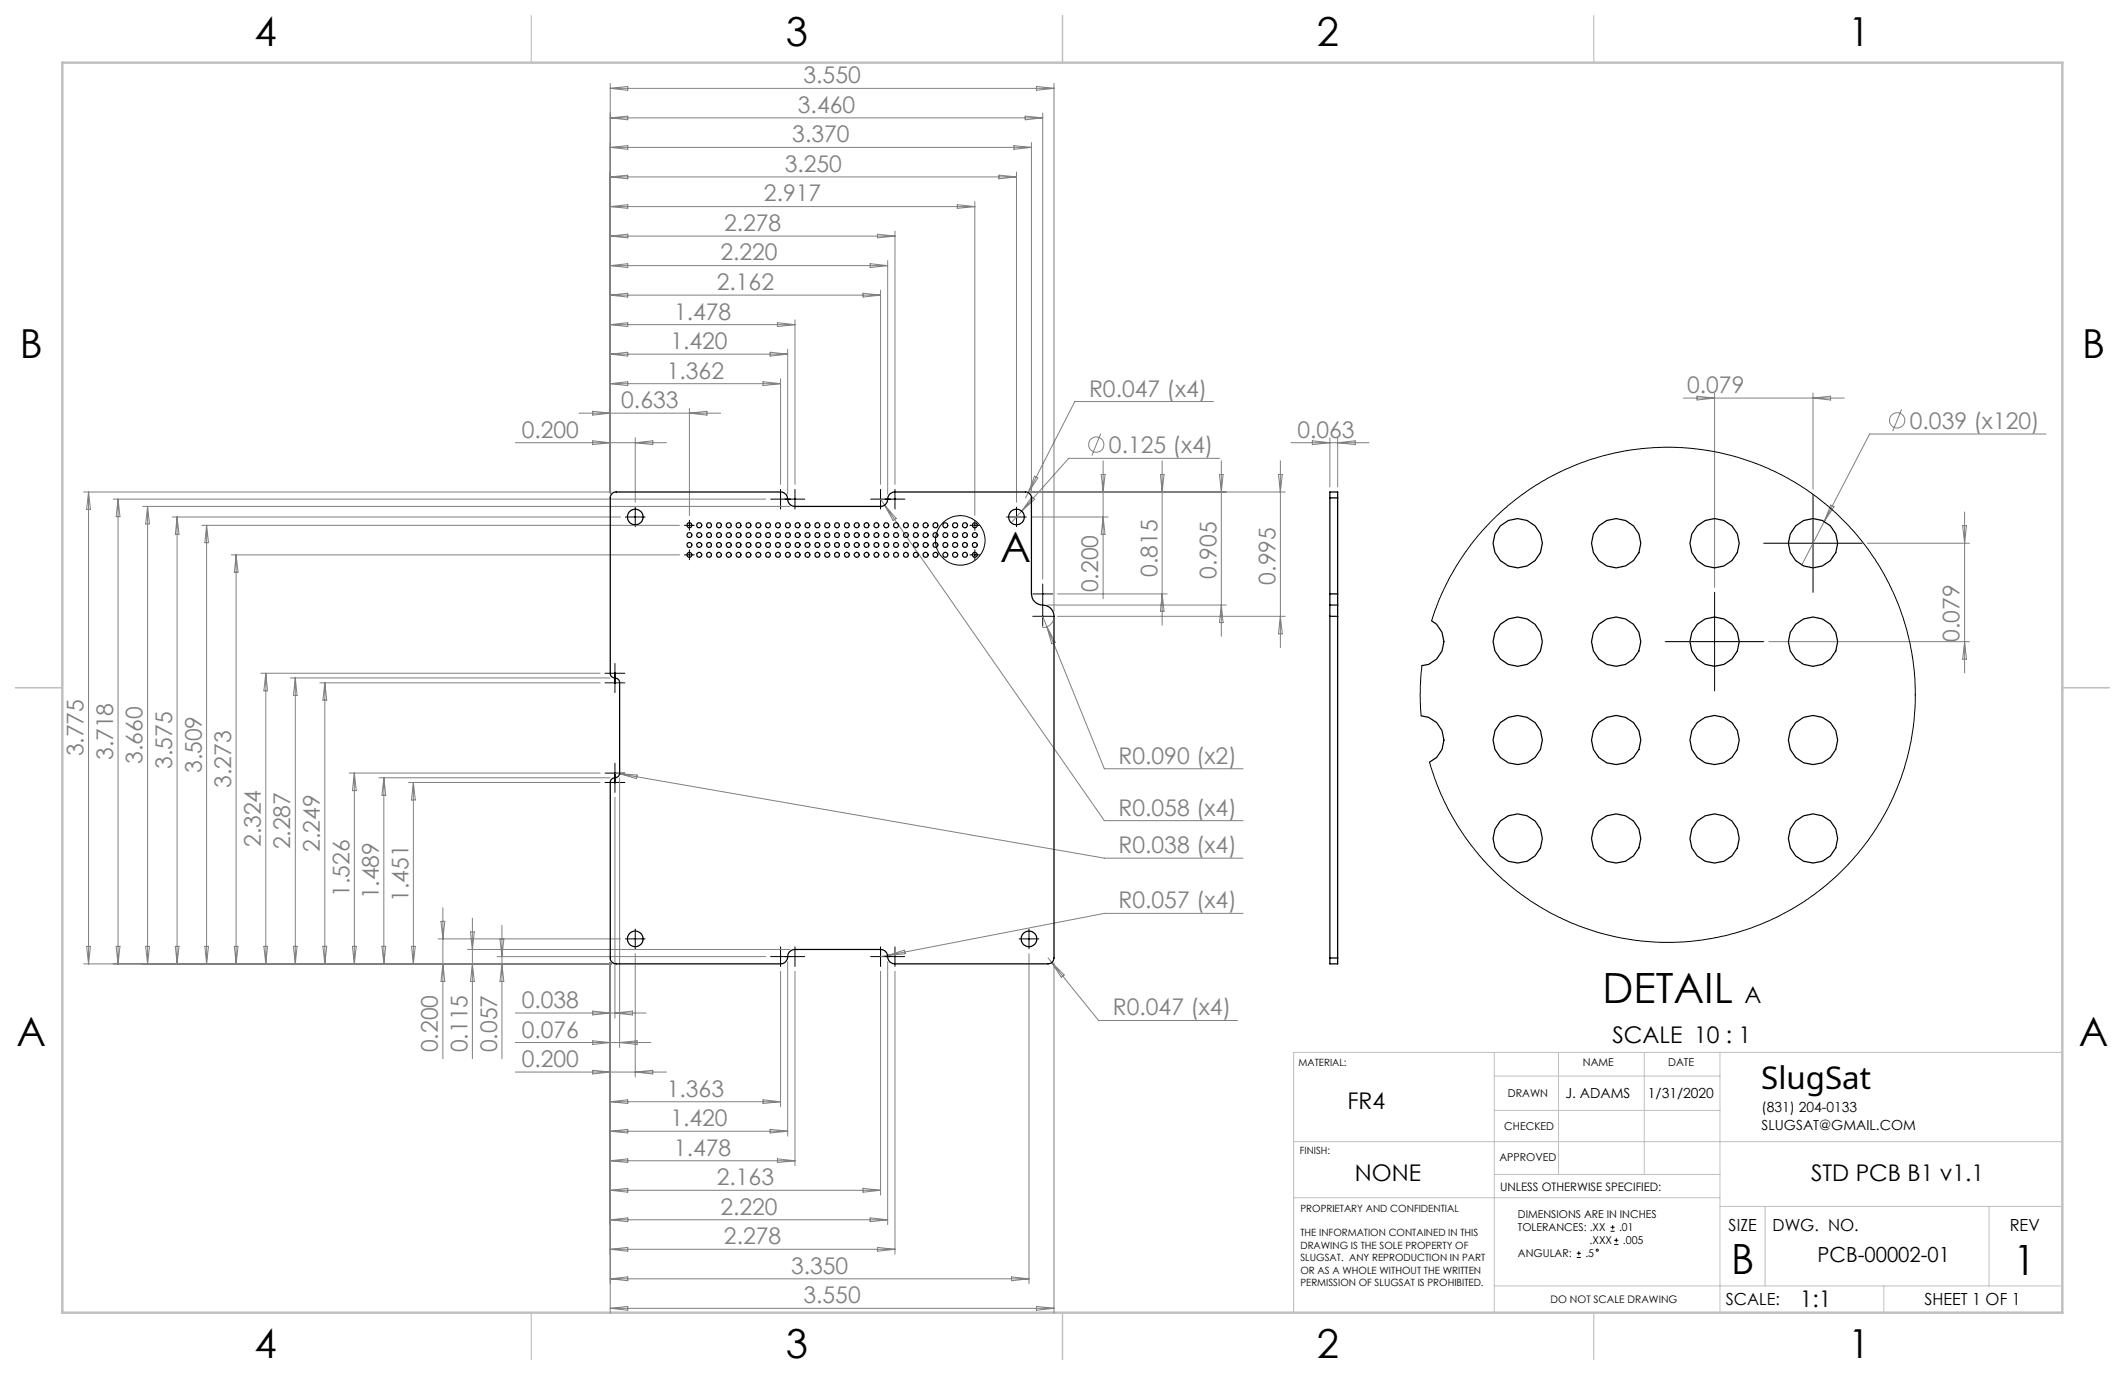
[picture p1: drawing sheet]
<svg xmlns="http://www.w3.org/2000/svg" width="432mm" height="279mm" viewBox="0 0 432 279" stroke-linecap="round" stroke-linejoin="round" font-family="sans-serif">
<g fill="none" stroke="#808080" stroke-width=".2">
<path d="M124 17v83.2M124 18l3.6-.4v.7zM124 18h90.2M210.6 17.6l3.6 .4-3.6 .3zM214.2 17v107.2M124 24l3.6-.4v.7zM124 30l3.6-.4v.7zM124 35.9l3.6-.3v.7zM124 35.9h82.6M124 30h85.6M124 24h87.9M203 35.6l3.6 .3-3.6 .4z"/>
<path d="M206 29.6l3.6 .4-3.6 .3zM206.6 35v67.1M208.3 23.6l3.6 .4-3.6 .3zM209.6 29v71.2M211.9 23v94.7M124 42l3.6-.4v.7zM124 48l3.6-.4v.7zM124 54l3.6-.4v.8zM124 60l3.6-.4v.8zM124 60h54.9M124 54h56.4M124 48h57.9"/>
<path d="M124 42h74.1M175.4 59.6l3.5 .4-3.5 .4zM176.8 53.6l3.6 .4-3.6 .4zM178.3 47.6l3.6 .4-3.6 .3zM178.9 58.9v39.5M180.4 53v47.4M181.9 47v51.4M194.5 41.6l3.6 .4-3.6 .3zM198.1 41v63.7M124 66l3.6-.4v.8zM124 72l3.6-.4v.8zM124 78l3.6-.4v.8z"/>
<path d="M124 78h34.6M124 72h36.1M124 66h37.5M155 77.6l3.6 .4-3.6 .4zM156.5 71.6l3.6 .4-3.6 .4zM158 65.6l3.5 .4-3.5 .4zM158.6 77v21.4M160.1 71v29.4M161.5 65v33.4M348.4 79.9v39.5M368.4 79.9v19.5M17 100h107.2"/>
<path d="M18 100v95.9M18 100l.4 3.5h-.8zM104.7 90h30.7M117.7 84h28.7M120.4 83.6l3.6 .4-3.6 .3zM120.4 89.6l3.6 .4-3.6 .3zM129.1 89v13.1M129.1 90l3.5-.4v.7zM140.1 83v21.7M140.1 84l3.6-.4v.7zM209.4 100h51.8M210.2 96.8l.7 .3-1.9 3z"/>
<path d="M223.7 88.1l-1.8 4.5M223.8 96.4h.7l-.3 3.6zM224.2 93.6v28.1M235.8 96.4h.7l-.4 3.6zM236.1 93.6v33.4M246.6 81.6h-28.2l-9.4 18.5M247.8 96.4h.7l-.3 3.6zM247.8 93.1h-30.6l-11.7 13.1M248.2 93.6v35.7M259.8 96.4h.8l-.4 3.6zM260.2 93.6v38M262.3 90h15.9"/>
<path d="M266.7 89.6l3.5 .4-3.5 .3zM270.2 89v10M271.8 89v10M271.8 90l3.6-.4v.7zM342.1 80.9h32.7M344.8 80.5l3.6 .4-3.6 .4zM368.4 80.9l3.6-.4v.8zM386.4 83.2l-1.8 4.4M415.7 88.2h-35.8l-13.8 26.6M23 101.4h132.6M24 101.4v94.5M24 101.4l.4 3.6h-.8z"/>
<path d="M29 102.9h131.5M30 102.9v93M30 102.9l.4 3.6h-.8zM35 105.1h91.1M36 105.1v90.8M36 105.1l.4 3.5h-.8zM41 106.8h97.1M42 106.8v89.1M42 106.8l.4 3.5h-.8zM47 112.7h91.1M48 112.7v83.2M48 112.7l.4 3.6h-.8z"/>
<path d="M178.9 101.4l.8 1.2M179.7 102.6l44.7 64.2h28.2M179.7 102.6l2.4 2.7-.6 .5zM209 100.1l-.6 1.1M209.5 105.1h15.7M209.7 101l.6 .5-2.7 2.4zM224.2 105.1l.3 3.5h-.7zM372 102.6l.7 .4-2 2.9zM379.4 110.4h20.8M398.8 106.8h.8l-.4 3.6zM399.2 104v32.7M53 136.8h69"/>
<path d="M54 136.8v59.1M54 136.8l.4 3.6h-.8zM59 137.8h65M60 137.8v58.1M60 137.8l.4 3.5h-.8zM65 138.7h57M66 138.7v57.2M66 138.7l.4 3.6h-.8zM211.9 125.2l.8 2.2M212.7 127.4l11.7 28.8h28.2M212.7 127.4l1.7 3.1-.7 .3zM212.9 122.9h36.3"/>
<path d="M214 126.2a2.21 2.21 0 0 1-2.2 1.3M214.9 125.2h46.3M214.9 120.7h22.3M236.1 120.7l.4 3.5h-.7zM248.2 122.9l.3 3.6h-.7zM260.2 125.2l.4 3.6h-.8zM359.4 130.4h40.8M399.2 130.4l.4 3.5h-.8zM71 157.1h51M72 157.1v38.8M72 157.1l.4 3.6h-.8zM77 158h47"/>
<path d="M78 158v37.9M78 158l.4 3.6h-.8zM83 159h39M84 159v36.9M84 159l.4 3.6h-.8zM125 157.1l.9 .1M125.9 158.1v54.8M125.9 157.2l98.5 17.2h28.2M125.9 157.2l3.6 .3-.2 .7zM125 162v44.9M17 195.9h107.2M17.6 192.3h.8l-.4 3.6z"/>
<path d="M23.6 192.3h.8l-.4 3.6zM29.6 192.3h.8l-.4 3.6zM35.6 192.3h.8l-.4 3.6zM41.6 192.3h.8l-.4 3.6zM47.6 192.3h.8l-.4 3.6zM53.6 192.3h.8l-.4 3.6zM59.6 192.3h.8l-.4 3.6zM65.6 192.3h.8l-.4 3.6zM71.6 192.3h.8l-.4 3.6zM77.6 192.3h.8l-.4 3.6zM83.6 192.3h.8l-.4 3.6zM89 190.8h37.1"/>
<path d="M89.6 187.2h.8l-.4 3.6zM90 195.9l.4 3.5h-.8zM90 184.4v30.7M95 192.9h65.5M95.6 189.4h.8l-.4 3.5zM96 195.9l.4 3.5h-.8zM96 186.6v28.5M101 194.4h54.6M101.6 190.9h.8l-.4 3.5zM102 188v27.1M102 195.9l.4 3.5h-.8zM124 195.7v71.1"/>
<path d="M129.1 193.8v25.1M158.6 197.4v27.5M160.1 195.4v35.5M161.5 197.4v39.5M178.9 197.4v45.5M180.4 195.4v53.4M180.4 194.1l-1.5 .3M180.4 194.1l3.4-1 .1 .7zM181.9 197.4v57.4M209.1 193.8v67M213 194.7l10.2 12.7h28.3M213.7 195.6l2.6 2.5-.6 .5z"/>
<path d="M214.2 195.7v71.1M252.6 185.6h-28.2l-44 8.5M104.7 205.8h26.6M104.7 211.8h27.6M104.7 217.8h30.7M120.4 205.5l3.6 .3-3.6 .4zM120.4 211.5l3.6 .3-3.6 .4zM120.4 217.5l3.6 .3-3.6 .4zM125 205.8l3.5-.3v.7zM125.9 211.8l3.6-.3v.7zM129.1 217.8l3.5-.3v.7zM124 223.9h34.6"/>
<path d="M124 223.9l3.6-.4v.7zM124 229.9l3.6-.4v.7zM124 235.9l3.6-.4v.7zM124 229.9h36.1M124 235.9h37.5M155 223.5l3.6 .4-3.6 .3zM156.5 229.5l3.6 .4-3.6 .3zM158 235.5l3.5 .4-3.5 .3zM124 241.9l3.6-.4v.8zM124 247.9l3.6-.4v.7zM124 253.9l3.6-.4v.7zM124 259.9l3.6-.4v.7z"/>
<path d="M124 241.9h54.9M124 247.9h56.4M124 253.9h57.9M124 259.9h85.1M175.4 241.5l3.5 .4-3.5 .4zM176.8 247.5l3.6 .4-3.6 .3zM178.3 253.5l3.6 .4-3.6 .3zM205.5 259.5l3.6 .4-3.6 .3zM124 265.9l3.6-.4v.7zM124 265.9h90.2M210.6 265.5l3.6 .4-3.6 .3z"/>
<circle cx="222.8" cy="90.3" r="1.55"/>
<circle cx="385.5" cy="85.4" r="1.56"/>
</g>
<g fill="none" stroke="#000" stroke-width=".2">
<path d="M158.6 99.4v4M161.5 99.4v4M178.9 99.4v4M181.9 99.4v4M127.1 105.1h4M129.1 103v4M139.1 112.7h2M139.1 106.8h2M140.1 105.7v2M140.1 111.7v2M156.6 101.4h6.9M176.9 101.4h7"/>
<path d="M197.1 112.7h2M197.1 106.8h2M198.1 105.7v2M198.1 111.7v2M204.5 105.1h4.1M206.6 103v4M211.9 118.7v4M358.4 110.4h20M368.4 100.4v20M122.9 138.7h4.1M122.9 136.8h4.1M125 134.8v5.9"/>
<path d="M209.9 120.7h4M209.9 125.2h4M211.9 123.2v4M288.9 135.3l-.3 5.8 .2 4.4M290.9 126.2l2.1-5.6 1.8-3.6 1.9-3.1 2.2-3.3 2.3-2.8 2.8-2.9 2.4-2.1 2.8-2.2 2.9-2 2.8-1.6 3.2-1.6 3.3-1.4 3.4-1.1 3.5-.9 3.5-.6 6.3-.5h3.6l4 .4 3.5 .6 3.9 1 6.3 2.4 2.9 1.3 3.5 2 3.3 2.3 2.1 1.7 4.5 4.3 3.2 3.8 1.6 2.2a50.3 50.3 0 0 1-20.3 73.9 50.3 50.3 0 0 1-69.7-31.9M338.4 130.4h20M348.4 120.4v20M122.9 157.1h4.1M122.9 159h4.1M125 155.1v5.9M127.1 190.8h4M129.1 188.8v4"/>
<path d="M156.6 194.4h6.9M158.6 192.4v4M161.5 192.4v4M176.9 194.4h6.9M178.9 192.4v4M181.9 192.4v4M207.1 190.8h4M209.1 188.8v4M320.4 255.5h.8M320.4 254.7h.8M320.8 254.2v.9M327.3 250.2h.8"/>
<path d="M327.3 249.4h.8M327.7 249v.8M328 252.9h.9M328 252h.9M328.4 251.6v.8"/>
<circle cx="195.1" cy="109.8" r="5"/>
<circle cx="324.5" cy="254" r=".22"/>
</g>
<g fill="none" stroke="#c0c0c0" stroke-width=".2">
<path d="M303.6 213.9v52.7M303.6 218.7h45.9M316.7 213.9v24.8M334.1 213.9v24.8M349.5 213.9v52.8M419.1 213.9h-156.2v52.8M262.9 232h156.2M303.6 238.7h45.9M303.6 225.6h45.9M262.9 243.4h86.6M349.5 245.1h69.2M358.7 245.1v16.2"/>
<path d="M404.2 245.1v16.2M303.6 261.3h115.1M382.8 261.3v5.4"/>
</g>
<path d="M108 3.2v9.5M215.9 3.2v9.5M323.8 3.2v9.5M3.1 139.7h9.6M419.1 139.7h9.5M108 266.7v9.6M215.9 266.7v9.6M323.8 266.7v9.6" fill="none" stroke="#c0c0c0" stroke-width=".25"/>
<path d="M12.7 12.7h406.4v254h-406.4z" fill="none" stroke="#c0c0c0" stroke-width=".5"/>
<g fill="none" stroke="#000" stroke-width=".25">
<path d="M124.4 100.3l.6-.3h33.6a1.53 1.53 0 0 1 1.5 1.7l.4 .8 .5 .3 .5 .1h17.4a1.53 1.53 0 0 0 1.5-1.8l.4-.7 .8-.4h26.8a1.2 1.2 0 0 1 1.2 1.2v19.5a2.44 2.44 0 0 0 2.7 2.3 2.23 2.23 0 0 1 1.9 2.2v69.5a1.2 1.2 0 0 1-1.2 1.2h-31.1a1.53 1.53 0 0 1-1.6-1.8l-.2-.5-.4-.4-.8-.3h-17.4a1.53 1.53 0 0 0-1.5 1.8l-.6 .9-.8 .3h-33.4a1.2 1.2 0 0 1-1.2-1.2v-35.7a1.16 1.16 0 0 1 1.3-1l.5-.4 .1-.3v-18.6a1.15 1.15 0 0 0-1.3-1l-.5-.4-.1-.3v-36.1zM270.2 101.2v-1.2h1.6v1.2M270.2 101.2v19.5M270.2 101.2h1.6M271.8 101.2v19.5M270.2 122.9v2.3M270.2 120.7v2.2M270.2 125.2h1.6M270.2 125.2v69.5M270.2 122.9h1.6M270.2 120.7h1.6M271.8 122.9v2.3"/>
<path d="M271.8 120.7v2.2M271.8 125.2v69.5M290.9 126.2a4.9 4.9 0 0 1 2.4 5.2 4.9 4.9 0 0 1-4.4 3.9M288.8 145.5a4.9 4.9 0 0 1 4.5 4 4.9 4.9 0 0 1-2.8 5.4M270.2 194.7v1.2h1.6v-1.2M270.2 194.7h1.6"/>
<circle cx="129.1" cy="105.1" r="1.59"/>
<circle cx="140.1" cy="106.7" r=".51"/>
<circle cx="140.1" cy="110.7" r=".5"/>
<circle cx="140.1" cy="112.7" r=".5"/>
<circle cx="140.1" cy="108.7" r=".5"/>
<circle cx="142.1" cy="106.7" r=".52"/>
<circle cx="142.1" cy="112.8" r=".51"/>
<circle cx="142.1" cy="110.7" r=".51"/>
<circle cx="142.1" cy="108.7" r=".51"/>
<circle cx="144.1" cy="106.7" r=".5"/>
<circle cx="144.1" cy="110.7" r=".5"/>
<circle cx="144.1" cy="112.8" r=".5"/>
<circle cx="144.1" cy="108.7" r=".5"/>
<circle cx="146.1" cy="106.7" r=".51"/>
<circle cx="146.1" cy="110.7" r=".5"/>
<circle cx="146.1" cy="112.7" r=".5"/>
<circle cx="146.1" cy="108.7" r=".5"/>
<circle cx="148.1" cy="106.7" r=".51"/>
<circle cx="148.1" cy="110.7" r=".5"/>
<circle cx="148.1" cy="112.7" r=".5"/>
<circle cx="148.1" cy="108.7" r=".5"/>
<circle cx="150.1" cy="106.7" r=".5"/>
<circle cx="150.1" cy="110.7" r=".5"/>
<circle cx="150.1" cy="112.8" r=".5"/>
<circle cx="150.1" cy="108.7" r=".5"/>
<circle cx="152.1" cy="106.7" r=".5"/>
<circle cx="152.1" cy="110.7" r=".5"/>
<circle cx="152.1" cy="112.8" r=".5"/>
<circle cx="152.1" cy="108.7" r=".5"/>
<circle cx="154.1" cy="106.7" r=".51"/>
<circle cx="154.1" cy="112.7" r=".5"/>
<circle cx="154.1" cy="110.7" r=".5"/>
<circle cx="154.1" cy="108.7" r=".5"/>
<circle cx="156.1" cy="106.7" r=".5"/>
<circle cx="156.1" cy="112.8" r=".5"/>
<circle cx="156.1" cy="110.7" r=".5"/>
<circle cx="156.1" cy="108.7" r=".5"/>
<circle cx="158.1" cy="106.7" r=".5"/>
<circle cx="158.1" cy="112.8" r=".5"/>
<circle cx="158.1" cy="110.7" r=".5"/>
<circle cx="158.1" cy="108.7" r=".5"/>
<circle cx="160.1" cy="106.7" r=".51"/>
<circle cx="160.1" cy="112.7" r=".5"/>
<circle cx="160.1" cy="110.7" r=".5"/>
<circle cx="160.1" cy="108.7" r=".5"/>
<circle cx="162.1" cy="106.7" r=".52"/>
<circle cx="162.1" cy="110.7" r=".51"/>
<circle cx="162.1" cy="112.8" r=".51"/>
<circle cx="162.1" cy="108.7" r=".51"/>
<circle cx="164.1" cy="106.7" r=".5"/>
<circle cx="164.1" cy="110.7" r=".5"/>
<circle cx="164.1" cy="112.8" r=".5"/>
<circle cx="164.1" cy="108.7" r=".5"/>
<circle cx="166.1" cy="106.7" r=".51"/>
<circle cx="166.1" cy="110.7" r=".5"/>
<circle cx="166.1" cy="112.7" r=".5"/>
<circle cx="166.1" cy="108.7" r=".5"/>
<circle cx="168.1" cy="106.7" r=".52"/>
<circle cx="168.1" cy="110.7" r=".51"/>
<circle cx="168.1" cy="112.8" r=".51"/>
<circle cx="168.1" cy="108.7" r=".51"/>
<circle cx="170.1" cy="106.7" r=".5"/>
<circle cx="170.1" cy="112.8" r=".5"/>
<circle cx="170.1" cy="110.7" r=".5"/>
<circle cx="170.1" cy="108.7" r=".5"/>
<circle cx="172.1" cy="106.7" r=".51"/>
<circle cx="172.1" cy="110.7" r=".5"/>
<circle cx="172.1" cy="112.7" r=".5"/>
<circle cx="172.1" cy="108.7" r=".5"/>
<circle cx="174.1" cy="106.7" r=".51"/>
<circle cx="174.1" cy="112.7" r=".5"/>
<circle cx="174.1" cy="110.7" r=".5"/>
<circle cx="174.1" cy="108.7" r=".5"/>
<circle cx="176.1" cy="106.7" r=".5"/>
<circle cx="176.1" cy="112.8" r=".5"/>
<circle cx="176.1" cy="110.7" r=".5"/>
<circle cx="176.1" cy="108.7" r=".5"/>
<circle cx="178.1" cy="106.7" r=".5"/>
<circle cx="178.1" cy="110.7" r=".5"/>
<circle cx="178.1" cy="112.8" r=".5"/>
<circle cx="178.1" cy="108.7" r=".5"/>
<circle cx="180.1" cy="106.7" r=".51"/>
<circle cx="180.1" cy="112.7" r=".5"/>
<circle cx="180.1" cy="110.7" r=".5"/>
<circle cx="180.1" cy="108.7" r=".5"/>
<circle cx="182.1" cy="106.7" r=".52"/>
<circle cx="182.1" cy="112.8" r=".51"/>
<circle cx="182.1" cy="110.7" r=".51"/>
<circle cx="182.1" cy="108.7" r=".51"/>
<circle cx="184.1" cy="106.7" r=".5"/>
<circle cx="184.1" cy="112.8" r=".5"/>
<circle cx="184.1" cy="110.7" r=".5"/>
<circle cx="184.1" cy="108.7" r=".5"/>
<circle cx="186.1" cy="106.7" r=".51"/>
<circle cx="186.1" cy="110.7" r=".5"/>
<circle cx="186.1" cy="112.7" r=".5"/>
<circle cx="186.1" cy="108.7" r=".5"/>
<circle cx="188.1" cy="106.7" r=".52"/>
<circle cx="188.1" cy="112.8" r=".51"/>
<circle cx="188.1" cy="110.7" r=".51"/>
<circle cx="188.1" cy="108.7" r=".51"/>
<circle cx="190.1" cy="106.7" r=".5"/>
<circle cx="190.1" cy="112.8" r=".5"/>
<circle cx="190.1" cy="110.7" r=".5"/>
<circle cx="190.1" cy="108.7" r=".5"/>
<circle cx="192.1" cy="106.7" r=".51"/>
<circle cx="192.1" cy="110.7" r=".5"/>
<circle cx="192.1" cy="112.7" r=".5"/>
<circle cx="192.1" cy="108.7" r=".5"/>
<circle cx="194.1" cy="106.7" r=".52"/>
<circle cx="194.1" cy="110.7" r=".51"/>
<circle cx="194.1" cy="112.8" r=".51"/>
<circle cx="194.1" cy="108.7" r=".51"/>
<circle cx="196.1" cy="106.7" r=".5"/>
<circle cx="196.1" cy="112.8" r=".5"/>
<circle cx="196.1" cy="110.7" r=".5"/>
<circle cx="196.1" cy="108.7" r=".5"/>
<circle cx="198.1" cy="106.7" r=".51"/>
<circle cx="198.1" cy="112.7" r=".5"/>
<circle cx="198.1" cy="110.7" r=".5"/>
<circle cx="198.1" cy="108.7" r=".5"/>
<circle cx="206.5" cy="105.1" r="1.59"/>
<circle cx="308.4" cy="110.4" r="5"/>
<circle cx="328.4" cy="110.4" r="5"/>
<circle cx="348.4" cy="110.4" r="5"/>
<circle cx="368.4" cy="110.4" r="5"/>
<circle cx="308.4" cy="130.4" r="5"/>
<circle cx="328.4" cy="130.4" r="5"/>
<circle cx="348.4" cy="130.4" r="5"/>
<circle cx="368.4" cy="130.4" r="5"/>
<circle cx="308.4" cy="150.4" r="5"/>
<circle cx="328.4" cy="150.4" r="5"/>
<circle cx="348.4" cy="150.4" r="5"/>
<circle cx="368.4" cy="150.4" r="5"/>
<circle cx="308.4" cy="170.4" r="5"/>
<circle cx="328.4" cy="170.4" r="5"/>
<circle cx="348.4" cy="170.4" r="5"/>
<circle cx="368.4" cy="170.4" r="5"/>
<circle cx="129.1" cy="190.8" r="1.59"/>
<circle cx="209.1" cy="190.8" r="1.59"/>
</g>
<g font-size="8.5">
<text x="203.2" y="114.2">A</text>
<text x="325.6" y="203.7">DETAIL</text>
<text x="351.8" y="259">B</text>
<text x="409.1" y="259.1">1</text>
</g>
<g font-size="8.1">
<text x="51.7" y="9.3">4</text>
<text x="159.7" y="9.3">3</text>
<text x="267.6" y="9.3">2</text>
<text x="375.6" y="9.3">1</text>
<text x="4" y="72.8">B</text>
<text x="423.1" y="72.8">B</text>
<text x="3.3" y="212.5">A</text>
<text x="422.4" y="212.5">A</text>
<text x="51.7" y="276">4</text>
<text x="159.7" y="276">3</text>
<text x="267.6" y="276">2</text>
<text x="375.6" y="276">1</text>
</g>
<text font-size="6.3" x="357.9" y="221.3">SlugSat</text>
<g font-size="4.7" fill="#808080">
<text x="163.3" y="16.9">3.550</text>
<text x="162.1" y="22.9">3.460</text>
<text x="161" y="28.9">3.370</text>
<text x="159.5" y="34.9">3.250</text>
<text x="155.2" y="40.9">2.917</text>
<text x="147.1" y="46.9">2.278</text>
<text x="146.4" y="52.9">2.220</text>
<text x="145.7" y="58.9">2.162</text>
<text x="137" y="64.9">1.478</text>
<text x="136.2" y="70.9">1.420</text>
<text x="135.5" y="76.9">1.362</text>
<text x="126.2" y="82.9">0.633</text>
<text x="221.3" y="80.6">R0.047 (x4)</text>
<text x="342.8" y="79.9">0.079</text>
<text x="106" y="88.9">0.200</text>
<text x="263.6" y="88.9">0.063</text>
<text x="388.1" y="87.1">0.039 (x120)</text>
<text x="225.3" y="92">0.125 (x4)</text>
<text x="235.2" y="117.2" transform="rotate(-90 235.2 117.2)">0.815</text>
<text x="247.2" y="117.6" transform="rotate(-90 247.2 117.6)">0.905</text>
<text x="259.2" y="118.8" transform="rotate(-90 259.2 118.8)">0.995</text>
<text x="223.2" y="120.3" transform="rotate(-90 223.2 120.3)">0.200</text>
<text x="398.2" y="130.5" transform="rotate(-90 398.2 130.5)">0.079</text>
<text x="17" y="153.7" transform="rotate(-90 17 153.7)">3.775</text>
<text x="23" y="154.4" transform="rotate(-90 23 154.4)">3.718</text>
<text x="29" y="155.2" transform="rotate(-90 29 155.2)">3.660</text>
<text x="227.3" y="155.2">R0.090 (x2)</text>
<text x="35" y="156.2" transform="rotate(-90 35 156.2)">3.575</text>
<text x="41" y="157.1" transform="rotate(-90 41 157.1)">3.509</text>
<text x="47" y="160.1" transform="rotate(-90 47 160.1)">3.273</text>
<text x="227.3" y="165.7">R0.058 (x4)</text>
<text x="53" y="172.1" transform="rotate(-90 53 172.1)">2.324</text>
<text x="59" y="172.6" transform="rotate(-90 59 172.6)">2.287</text>
<text x="65" y="173.1" transform="rotate(-90 65 173.1)">2.249</text>
<text x="227.3" y="173.3">R0.038 (x4)</text>
<text x="71" y="182.3" transform="rotate(-90 71 182.3)">1.526</text>
<text x="77" y="182.8" transform="rotate(-90 77 182.8)">1.489</text>
<text x="83" y="183.2" transform="rotate(-90 83 183.2)">1.451</text>
<text x="227.3" y="184.6">R0.057 (x4)</text>
<text x="106" y="204.8">0.038</text>
<text x="226.1" y="206.3">R0.047 (x4)</text>
<text x="89" y="213.8" transform="rotate(-90 89 213.8)">0.200</text>
<text x="95" y="213.8" transform="rotate(-90 95 213.8)">0.115</text>
<text x="101" y="213.8" transform="rotate(-90 101 213.8)">0.057</text>
<text x="106" y="210.8">0.076</text>
<text x="106" y="216.8">0.200</text>
<text x="135.5" y="222.8">1.363</text>
<text x="136.2" y="228.8">1.420</text>
<text x="137" y="234.8">1.478</text>
<text x="145.7" y="240.8">2.163</text>
<text x="146.4" y="246.8">2.220</text>
<text x="147.1" y="252.8">2.278</text>
<text x="160.7" y="258.8">3.350</text>
<text x="163.3" y="264.8">3.550</text>
</g>
<g font-size="4.7">
<text x="354.5" y="203.7">A</text>
<text x="327.7" y="211.9">SCALE 10 : 1</text>
<text x="273.8" y="225.4">FR4</text>
<text x="275.3" y="240">NONE</text>
<text x="368" y="240">STD PCB B1 v1.1</text>
<text x="365.7" y="265.6">1:1</text>
</g>
<text font-size="4.2" x="369.3" y="256.5">PCB-00002-01</text>
<g font-size="3.4">
<text x="351.3" y="250.2">SIZE</text>
<text x="360.2" y="250.2">DWG. NO.</text>
<text x="408.4" y="250.2">REV</text>
<text x="350.7" y="265.3">SCALE:</text>
<text x="391.1" y="265.3">SHEET 1 OF 1</text>
</g>
<g font-size="2.8">
<text x="318.1" y="223">J. ADAMS</text>
<text x="334.9" y="223">1/31/2020</text>
<text x="357.9" y="225.9">(831) 204-0133</text>
<text x="357.9" y="229.7">SLUGSAT@GMAIL.COM</text>
</g>
<text font-size="2.4" x="304.8" y="241.9">UNLESS OTHERWISE SPECIFIED:</text>
<g font-size="2.2">
<text x="321.6" y="216.6">NAME</text>
<text x="339" y="216.6">DATE</text>
<text x="306.4" y="223">DRAWN</text>
<text x="305.7" y="229.7">CHECKED</text>
<text x="304.7" y="236">APPROVED</text>
<text x="308.4" y="247.5">DIMENSIONS ARE IN INCHES</text>
<text x="308.4" y="250.2">TOLERANCES: .XX</text>
<text x="329" y="250.2">.01</text>
<text x="308.4" y="255.5">ANGULAR:</text>
<text x="322.1" y="255.5">.5</text>
<text x="323" y="252.8">.XXX</text>
<text x="329.8" y="252.8">.005</text>
</g>
<text font-size="2.1" x="315.1" y="264.8">DO NOT SCALE DRAWING</text>
<g font-size="2">
<text x="263.9" y="216.6">MATERIAL:</text>
<text x="264.2" y="234.6">FINISH:</text>
<text x="264.2" y="246.3">PROPRIETARY AND CONFIDENTIAL</text>
<text x="264.2" y="251.2">THE INFORMATION CONTAINED IN THIS</text>
<text x="264.2" y="253.7">DRAWING IS THE SOLE PROPERTY OF</text>
<text x="264.2" y="256.3">SLUGSAT. ANY REPRODUCTION IN PART</text>
<text x="264.2" y="258.8">OR AS A WHOLE WITHOUT THE WRITTEN</text>
<text x="264.2" y="261.3">PERMISSION OF SLUGSAT IS PROHIBITED.</text>
</g>
</svg>
